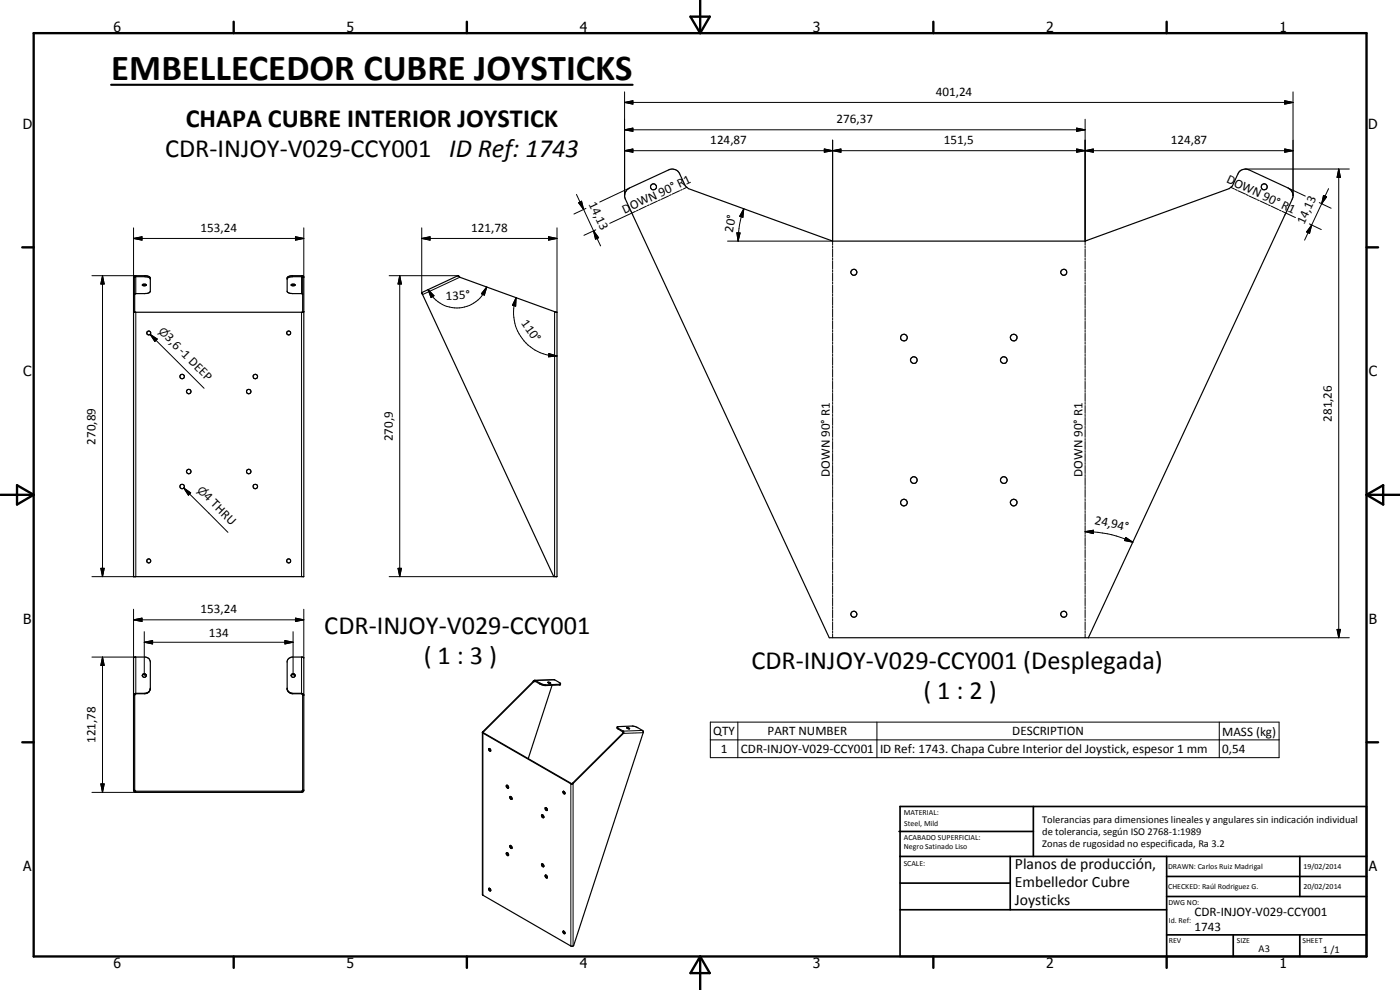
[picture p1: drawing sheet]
<svg xmlns="http://www.w3.org/2000/svg" width="420mm" height="297mm" viewBox="0 0 420 297" stroke-linecap="round" stroke-linejoin="round" font-family="sans-serif">
<g fill="none" stroke="#000" stroke-width=".35">
<path d="M188 57.1l.9-.7 11.8-5.4a2.4 2.4 0 0 1 3.3 1.2l1.7 3.6 .9 .8 43.3 15.7h75.8l43.2-15.7 1-.8 1.6-3.6a2.47 2.47 0 0 1 3.4-1.2l11.7 5.4a2.5 2.5 0 0 1 1.2 3.4l-61.2 131.5h-77.7l-61.2-131.5-.2-1.8zM40.1 83.2v89.8h51.1v-89.9l-.4-.4h-3.2l-1.2 .4-.2 .2 .1 4.3 1 .5 3.5 .2M40.1 83.2h.3M40.1 83.2l.4-.5h3.2a1.32 1.32 0 0 1 1.4 .7v4a1.44 1.44 0 0 1-1.7 .7h-2.6l-.4 .3M40.1 93.6h.1M40.2 93.6h50.9M40.4 93.5l-.3 .1M40.4 93.5l.1 .2M40.4 83.2v10.3M40.4 83.2l.3-.2h2.7a1.64 1.64 0 0 1 1.7 .7M40.8 82.7v.3M42.7 85.4a.71 .71 0 0 1 1.2 .2l-.3 .1a.58 .58 0 0 1-.9-.3z"/>
<path d="M42.8 85.3h1M86.2 83.6l1.1-.5h3.5v10.6M87.5 85.3h1M87.5 85.3l-.1 .1a.65 .65 0 0 0 1.1 0v-.1M90.5 82.7v.3M90.8 93.5h.4M90.8 83.2h.4M91.1 93.6h.1M126.6 87.8l10.9-5.1 .5 .5 29.2 10.5v79.3h-1zM40.4 208.6v28.5M40.8 208v.2M40.8 208l-.7 .6h.3"/>
<path d="M40.8 208.2l-.4 .4M42.7 202.7a.62 .62 0 0 1 .6-.4 .62 .62 0 0 1 .6 .4M44.7 207.5l-1.3 .5h-2.6M44.9 207.3l-.2 .3-.7 .5-3.2 .1M45.1 206.8l-.2 .6M45.1 206.6v-8l-.2-.7-1.2-.8-3.5 .2-.1 39.8M45.1 206.5l-.1 .6M86.2 206.9v-8.5l.2-.5 1.2-.8 3.5 .2 .1 39.9-.2 .3M86.2 206.8a1.68 1.68 0 0 0 1.6 1.4h2.7M86.3 207l.5 .6 .8 .4h2.9M87.4 202.7l.4-.4 .5 .1 .2 .3M90.5 208.2l.3 .2v28.9"/>
<path d="M90.5 208v.2M90.5 208l.7 .5M90.8 208.6h.4M144.8 219.8h.2M144.8 219.8l26.5 15.4 .7-.1M144.9 219.5l.2 .1M145 219.8l26.7 15.3M145.1 219.6l-.1 .2M160 204.5l-15.2 15.3M160 204.5l.2 .1M160.5 204.1l5.8-.2 1.5 .9 .4 .4M160.6 204.4l-.3 .1-15.2 15.1"/>
<path d="M160.6 204.4l2.5 1.3 4.9-.2 .2-.3M160.7 204.2l1.6 .9 1.3 .4 4.6-.3M160.7 204.2l-.3-.1-.4 .4M160.7 204.2l-.1 .2M164.4 204.8l.3 .1M164.4 204.7v.1M164.4 204.7l.6 .1 .3 .2-.6-.1M164.7 204.9l.1 .1M165.7 205.6l-7.2 22M185.2 218.1l5.4-.1 2.3 1.2 .2 .6-20.9 63.9-.5 .2-26.9-15.5v-48.8M185.2 218.1l.3 .4 1.6 .9M185.2 218.1l.1 .5 1.7 1"/>
<path d="M186.9 220l-15.1 15M186.9 220h.2M187 219.6l-.1 .4M187.1 219.4v.6M187.1 219.4l-.1 .2M188.1 218.4l.9 .2zM188.5 218.6l.2 .1M40.1 237.1l.2 .4M40.1 237.1h.3M40.3 237.5l.5 .2h49.7l.5-.2M40.4 237.1l.4 .3 50-.1M40.5 237.3l-.2 .2"/>
<path d="M90.8 237.3l.2 .2M90.8 237.1h.4M146.8 224.6a.45 .45 0 0 0 0 .5 .45 .45 0 0 0 .5 .2M146.8 224.6l.5 .4v.3M146.8 224.6l.1 .4 .4 .3M152.1 235.6l.2 .6 .3 .2M152.2 235.6l-.2 .1a.57 .57 0 0 0 .6 .7M152.2 235.6l.4 .4v.4M153 239.1a.46 .46 0 0 1 .6 .2 .46 .46 0 0 1-.2 .6l-.3-.3zM153.2 239v.4l.5 .4M169.1 237.4a.48 .48 0 0 0-.1 .5 .48 .48 0 0 0 .5 .3M169.1 237.4l.4 .4v.4"/>
<path d="M169.1 237.4l.1 .4 .3 .3M171.7 235.1v.1M171.8 235l.2 .1M171.8 235l-.1 .1M187.1 220l-15.1 15.1M152.1 255.8l.2 .6 .3 .3M152.2 255.8l-.2 .1v.4l.3 .4h.3M152.2 255.8l.3 .3 .1 .6M153.1 253.7a.53 .53 0 0 1 .5 .3 .53 .53 0 0 1-.2 .6 .61 .61 0 0 1-.3-.9zM153.2 253.7v.4l.5 .4M162.6 244.5a.43 .43 0 0 1 .6 .3 .43 .43 0 0 1-.3 .5l-.4-.5zM162.6 259.2a.53 .53 0 0 1 .5 .2 .53 .53 0 0 1 .1 .6 .51 .51 0 0 1-.6-.2 .51 .51 0 0 1 0-.6z"/>
<path d="M162.7 259.2l.1 .6 .4 .2M162.7 244.5l.1 .4 .4 .4M163.8 242.3v.4l.4 .4M163.8 242.3l.4 .3v.5M163.8 242.3l-.2 .1v.4l.3 .4 .3-.1M146.7 266.6h.4l.2 .7a.46 .46 0 0 1-.6-.2 .46 .46 0 0 1 0-.5zM146.8 266.5l.1 .4 .4 .3M163.6 262.6a.51 .51 0 0 1 .6 .2 .51 .51 0 0 1 0 .6l-.6-.4zM163.8 262.6l.1 .5 .3 .3M169.1 279.4a.4 .4 0 0 0 0 .5 .4 .4 0 0 0 .5 .1M169.1 279.4l.5 .6M169.1 279.4l.1 .3 .3 .3"/>
<circle cx="196.1" cy="56" r=".89"/>
<circle cx="379.4" cy="56.1" r=".9"/>
<circle cx="44.7" cy="99.9" r=".59"/>
<circle cx="86.6" cy="99.9" r=".59"/>
<circle cx="256.3" cy="81.7" r=".89"/>
<circle cx="319.2" cy="81.7" r=".9"/>
<circle cx="54.7" cy="113" r=".67"/>
<circle cx="56.6" cy="117.5" r=".66"/>
<circle cx="74.6" cy="117.5" r=".67"/>
<circle cx="76.6" cy="113" r=".67"/>
<circle cx="271.3" cy="101.3" r=".99"/>
<circle cx="274.3" cy="108" r=".99"/>
<circle cx="301.2" cy="108" r=".99"/>
<circle cx="304.3" cy="101.3" r="1"/>
<circle cx="54.7" cy="146" r=".66"/>
<circle cx="56.6" cy="141.5" r=".67"/>
<circle cx="74.6" cy="141.5" r=".67"/>
<circle cx="76.6" cy="146" r=".68"/>
<circle cx="271.3" cy="150.8" r=".99"/>
<circle cx="274.2" cy="144" r="1"/>
<circle cx="301.3" cy="144" r=".99"/>
<circle cx="304.2" cy="150.8" r=".98"/>
<circle cx="44.6" cy="168.3" r=".6"/>
<circle cx="86.6" cy="168.3" r=".59"/>
<circle cx="256.2" cy="184.3" r=".91"/>
<circle cx="319.3" cy="184.3" r=".9"/>
<circle cx="43.3" cy="202.7" r=".57"/>
<circle cx="88" cy="202.7" r=".58"/>
</g>
<g fill="none" stroke="#000" stroke-width=".3">
<path d="M187.4 38.9l2.5-.5v1zM187.4 30.7l2.5-.5v1zM187.4 27.6v31.1M187.4 38.9h138.3M187.4 30.7h200.7M323.1 38.4l2.6 .5-2.6 .5zM325.7 35.8v37.8M385.6 30.2l2.5 .5-2.5 .5zM388.1 27.6v31.1M173 58.3l2.2 4.6M187.4 45.2l2.5-.5v1zM187.4 45.2h200.7"/>
<path d="M188.9 56.4l-8.9 4.2M198.2 59.9l-.6 .3M200.6 58.8l-2.2 1M201.5 58.4l-.6 .3M204 57.2l-2.3 1.1M204.8 56.9l-.6 .2M206.2 56.2l-1.1 .5M247.4 44.7l2.5 .5-2.5 .5zM249.9 45.2l2.5-.5v1zM249.9 42v31.6M323.1 44.7l2.6 .5-2.6 .5zM325.7 45.2l2.4-.5v1z"/>
<path d="M369.3 56.2l1.2 .5M370.7 56.9l.6 .2M371.5 57.2l2.3 1.1M373.8 50.7h31.1M374 58.4l.6 .3M374.9 58.8l2.2 1M377.3 59.9l.6 .3M385.6 44.7l2.5 .5-2.5 .5zM386.6 56.4l5.1 2.4M397.2 58.6l.9 .5-1.4 2zM398.7 56.6l-2 4.5M401.8 50.7l.5 2.5h-1z"/>
<path d="M401.8 50.7v140.6M40.1 71.5l2.5-.5v1.1zM40.1 71.5h51.1M40.1 68.4v14.8M88.7 71l2.5 .5-2.5 .6zM91.2 68.4v14.8M126.6 71.5l2.5-.5v1.1zM126.6 71.5h40.6M126.6 68.4v19.4M164.6 71l2.6 .5-2.6 .6zM167.2 68.4v25.3M173.6 60.8l.9-.4 .7 2.5z"/>
<path d="M175.2 62.9l5 10.9M175.8 62.5l-3.6 1.7M178.1 69.3l1.6 2-1 .5zM178.8 69l-3.6 1.6M190.7 63.4l-7.7 3.6M191.5 63l-.5 .3M194 61.8l-2.2 1.1M194.8 61.5l-.5 .2M197.3 60.3l-2.2 1M218.3 72.3h31.6M221.1 69.8l1 .1-.6 2.4zM223.2 62.7l-.2 2.5-1-.3z"/>
<path d="M223.2 62.7l-1.3 4.7-.4 4.9M249.9 73.9v.6M249.9 74.8v2.4M249.9 77.5v.6M249.9 78.4v2.4M325.7 73.9v.6M325.7 74.8v2.4M325.7 77.5v.6M325.7 78.4v2.4M378.2 60.3l2.2 1M380.6 61.5l.6 .2M381.5 61.8l2.2 1.1"/>
<path d="M384 63l.5 .3M384.8 63.4l4 1.9M393 67.2l3.5 1.7M393.6 67.5l-.6 2.5-.9-.4zM393.6 67.5l-2.1 4.6M395.9 60.8l3.6 1.7M396.7 61.1l-3.1 6.4M27.6 82.7h13.2M30.8 82.7l.5 2.5h-1zM30.8 82.7v90.3M40.8 83v5.1M40.8 93.7v79.3h-13.2"/>
<path d="M43.4 82.7v.3M87.8 82.7v.3M90.5 83v5.1M90.5 93.7v79.3M116.8 82.7h20.6M120 82.7l.5 2.5h-1zM120 82.7v90.3M128.5 86.9l1.7 1.8-.8 .6zM138 83.2l-11.2 5.2M146.1 86.1l-.7 2.5-.9-.5zM146.1 86.1a9 9 0 0 1-3.9 4.8 9.5 9.5 0 0 1-12.4-1.9l-1.3-2.1M154.9 89.3l-.1 2.6-1-.3z"/>
<path d="M154.9 89.3a13 13 0 0 0 12.3 17.5M166.4 93.5v79.5M249.9 81.1v.6M249.9 82v2.4M249.9 84.7v.6M249.9 85.6v2.4M249.9 88.3v.6M249.9 89.2v2.4M249.9 91.9v.6M249.9 92.8v2.4M249.9 95.5v.6M249.9 96.4v2.4"/>
<path d="M249.9 99.1v.6M249.9 100v2.4M325.7 81.1v.6M325.7 82v2.4M325.7 84.7v.6M325.7 85.6v2.4M325.7 88.3v.6M325.7 89.2v2.4M325.7 91.9v.6M325.7 92.8v2.4M325.7 95.5v.6M325.7 96.4v2.4"/>
<path d="M325.7 99.1v.6M325.7 100v2.4M45.1 100.3l2.1 1.4-.7 .7zM45.1 100.3l16.1 16.2M164.7 106.1l2.5 .7-2.6 .3zM249.9 102.7v.6M249.9 103.6v2.4M249.9 106.3v.6M249.9 107.2v2.4M249.9 109.9v.6M249.9 110.8v2.4M249.9 113.5v.6"/>
<path d="M249.9 114.4v2.4M249.9 117.1v.6M249.9 118v2.4M325.7 102.7v.6M325.7 103.6v2.4M325.7 106.3v.6M325.7 107.2v2.4M325.7 109.9v.6M325.7 110.8v2.4M325.7 113.5v.6M325.7 114.4v2.4M325.7 117.1v.6"/>
<path d="M325.7 118v2.4M249.9 120.7v.6M249.9 121.7v2.3M249.9 124.3v.7M249.9 125.3v2.3M249.9 127.9v.7M249.9 128.9v2.3M249.9 131.6v.6M249.9 132.5v2.4M249.9 135.2v.6M249.9 136.1v2.4M249.9 138.8v.6"/>
<path d="M249.9 139.7v2.4M325.7 120.7v.6M325.7 121.7v2.3M325.7 124.3v.7M325.7 125.3v2.3M325.7 127.9v.7M325.7 128.9v2.3M325.7 131.6v.6M325.7 132.5v2.4M325.7 135.2v.6M325.7 136.1v2.4M325.7 138.8v.6"/>
<path d="M325.7 139.7v2.4M55.1 146.4l2.1 1.5-.7 .7zM55.1 146.4l13.3 13.3M249.9 142.4v.6M249.9 143.3v2.4M249.9 146v.6M249.9 146.9v2.4M249.9 149.6v.6M249.9 150.5v2.4M249.9 153.2v.6M249.9 154.1v2.4M249.9 156.8v.6"/>
<path d="M249.9 157.7v2.4M325.7 159.5l2.5-.4-.1 1zM325.7 142.4v.6M325.7 143.3v2.4M325.7 146v.6M325.7 146.9v2.4M325.7 149.6v.6M325.7 150.5v2.4M325.7 153.2v.6M325.7 154.1v2.4M325.7 156.8v.6M325.7 157.7v2.4"/>
<path d="M325.7 159.5a32.7 32.7 0 0 1 14.3 3.2M30.3 170.5h1l-.5 2.5zM116.8 173h49.4M119.5 170.5h1l-.5 2.5zM249.9 160.4v.6M249.9 161.3v2.4M249.9 164v.6M249.9 164.9v2.4M249.9 167.6v.6M249.9 168.5v2.4M249.9 171.2v.6M249.9 172.1v2.4"/>
<path d="M249.9 174.8v.6M249.9 175.7v2.4M249.9 178.4v.6M249.9 179.3v2.4M325.7 160.4v.6M325.7 161.3v2.4M325.7 164v.6M325.7 164.9v2.4M325.7 167.6v.6M325.7 168.5v2.4M325.7 171.2v.6M325.7 172.1v2.4"/>
<path d="M325.7 174.8v.6M325.7 175.7v2.4M325.7 178.4v.6M325.7 179.3v2.4M337.9 161.2l2.1 1.5-2.5-.5zM27.6 197.1h13.2v10.9M30.8 197.1l.5 2.5h-1zM30.8 197.1v40.6M40.1 186l2.5-.5v1zM40.1 182.8v14.6M40.1 186h51.1M43.3 192.7l2.5-.5v1z"/>
<path d="M43.3 192.7h44.7M43.3 189.5v13.2M85.5 192.2l2.5 .5-2.5 .5zM88 189.5v13.2M88.7 185.5l2.5 .5-2.5 .5zM90.5 197.1v10.9M91.2 182.8v14.6M249.9 182v.6M249.9 182.9v2.4M249.9 185.7v.5M249.9 186.6v2.4M249.9 189.3v.6"/>
<path d="M249.9 190.2v1.1M325.7 182v.6M325.7 182.9v2.4M325.7 185.7v.5M325.7 186.6v2.4M325.7 189.3v.6M325.7 190.2v1.1M326.6 191.3h78.3M401.3 188.8h1l-.5 2.5zM43.4 208v.2M87.8 208v.2M145.1 219.6l-.2 .4v48.6"/>
<path d="M160.8 204.5l-.6 .1M162.1 205l-.1 .2M163.8 205.5l-.1 .2M166.4 204l-5.7 .2M167.9 205.3l-.1 .2M185.6 218.6v.2M192.8 219.2l-5.7 .2M193 219.8l-5.9 .2M213.2 216.7h170.7v10.6h-170.7zM221.4 216.7v10.6M263.2 216.7v10.6M365.9 216.7v10.6"/>
<path d="M30.3 235.2h1l-.5 2.5zM40.8 237.4v.3h-13.2M90.5 237.4v.3M171.5 235.1l-.2 .1v48.6M172 235.1v48.7M213.2 222h170.7"/>
</g>
<g fill="#000">
<circle cx="126.6" cy="87.8" r=".18"/>
<circle cx="137.4" cy="82.7" r=".18"/>
</g>
<g fill="none" stroke="#000" stroke-width=".71">
<path d="M10.1 9.9h400v277.1h-400zM70.1 6.5v3.4M140.1 6.5v3.4M207.2 5h5.8l-2.9 4.9zM210.1 0v9.9M280.1 6.5v3.4M350.1 6.5v3.4M6.7 74.2h3.4M410.1 74.2h3.5M.1 148.5h10M5.1 145.6l5 2.9-5 2.9zM410.1 148.5h10"/>
<path d="M410.1 148.5l5-2.9v5.8zM6.7 222.7h3.4M410.1 222.7h3.5M70.1 287v3.4M140.1 287v3.4M210.1 287v10M210.1 287l2.9 5h-5.8zM280.1 287v3.4M350.1 287v3.4"/>
</g>
<g fill="none" stroke="#000" stroke-width=".51">
<path d="M269.8 249.5h40.3M270.1 242h140v45h-140zM270.1 257h140M303.2 257v16M310.1 242v15M350.1 257v30M390.1 257v12M270.1 265h33.1M270.1 273h80M350.1 269h60M350.1 263h60M350.1 280.5h60"/>
<path d="M370.1 280.5v6.5M390.1 280.5v6.5"/>
</g>
<g fill="#000">
<path d="M187.4 38.9l2.5-.5v1zM187.4 30.7l2.5-.5v1zM323.1 38.4l2.6 .5-2.6 .5zM385.6 30.2l2.5 .5-2.5 .5zM187.4 45.2l2.5-.5v1zM247.4 44.7l2.5 .5-2.5 .5zM249.9 45.2l2.5-.5v1zM323.1 44.7l2.6 .5-2.6 .5zM325.7 45.2l2.4-.5v1zM385.6 44.7l2.5 .5-2.5 .5zM397.2 58.6l.9 .5-1.4 2zM401.8 50.7l.5 2.5h-1z"/>
<path d="M40.1 71.5l2.5-.5v1.1zM88.7 71l2.5 .5-2.5 .6zM126.6 71.5l2.5-.5v1.1zM164.6 71l2.6 .5-2.6 .6zM173.6 60.8l.9-.4 .7 2.5zM178.1 69.3l1.6 2-1 .5zM221.1 69.8l1 .1-.6 2.4zM223.2 62.7l-.2 2.5-1-.3zM393.6 67.5l-.6 2.5-.9-.4zM30.8 82.7l.5 2.5h-1zM120 82.7l.5 2.5h-1zM128.5 86.9l1.7 1.8-.8 .6z"/>
<path d="M146.1 86.1l-.7 2.5-.9-.5zM154.9 89.3l-.1 2.6-1-.3zM45.1 100.3l2.1 1.4-.7 .7zM164.7 106.1l2.5 .7-2.6 .3zM55.1 146.4l2.1 1.5-.7 .7zM325.7 159.5l2.5-.4-.1 1zM30.3 170.5h1l-.5 2.5zM119.5 170.5h1l-.5 2.5zM337.9 161.2l2.1 1.5-2.5-.5zM30.8 197.1l.5 2.5h-1zM40.1 186l2.5-.5v1zM43.3 192.7l2.5-.5v1z"/>
<path d="M85.5 192.2l2.5 .5-2.5 .5zM88.7 185.5l2.5 .5-2.5 .5zM401.3 188.8h1l-.5 2.5zM30.3 235.2h1l-.5 2.5z"/>
</g>
<path d="M33.3 25.4h156.6" fill="none" stroke="#000" stroke-width=".63"/>
<text font-size="11" x="33.4" y="23.9">EMBELLECEDOR CUBRE JOYSTICKS</text>
<g font-size="7.9">
<text x="55.7" y="38.1">CHAPA CUBRE INTERIOR JOYSTICK</text>
<text x="49.6" y="47.2">CDR-INJOY-V029-CCY001 ID Ref: 1743</text>
<text x="97.3" y="190.2">CDR-INJOY-V029-CCY001</text>
<text x="127.2" y="199.2">( 1 : 3 )</text>
<text x="225.5" y="200.6">CDR-INJOY-V029-CCY001 (Desplegada)</text>
<text x="277.1" y="209.6">( 1 : 2 )</text>
</g>
<g font-size="4.7">
<text x="304.6" y="260.8">Planos de producción,</text>
<text x="304.6" y="266.2">Embelledor Cubre</text>
<text x="304.6" y="271.6">Joysticks</text>
</g>
<g font-size="4.2">
<text x="34" y="9.6">6</text>
<text x="104" y="9.6">5</text>
<text x="174" y="9.6">4</text>
<text x="244" y="9.6">3</text>
<text x="314" y="9.6">2</text>
<text x="384" y="9.6">1</text>
<text x="6.8" y="38.7">D</text>
<text x="410.6" y="38.7">D</text>
<text x="7" y="112.9">C</text>
<text x="410.8" y="112.9">C</text>
<text x="7" y="187.1">B</text>
<text x="410.8" y="187.1">B</text>
<text x="7" y="261.4">A</text>
<text x="410.8" y="261.4">A</text>
<text x="34" y="290.4">6</text>
<text x="104" y="290.4">5</text>
<text x="174" y="290.4">4</text>
<text x="244" y="290.4">3</text>
<text x="314" y="290.4">2</text>
<text x="384" y="290.4">1</text>
</g>
<g font-size="3.9">
<text x="280.8" y="28.7">401,24</text>
<text x="251.1" y="36.9">276,37</text>
<text x="213.2" y="43.1">124,87</text>
<text x="283.3" y="43.1">151,5</text>
<text x="351.4" y="43.1">124,87</text>
<text x="367.9" y="54.7" transform="rotate(25 367.9 54.7)">DOWN 90° R1</text>
<text x="176.6" y="61.2" transform="rotate(65 176.6 61.2)">14,13</text>
<text x="187.4" y="64.1" transform="rotate(-25 187.4 64.1)">DOWN 90° R1</text>
<text x="60.2" y="69.5">153,24</text>
<text x="141.4" y="69.5">121,78</text>
<text x="220" y="69.8" transform="rotate(-80 220 69.8)">20°</text>
<text x="391.4" y="67.5" transform="rotate(-65 391.4 67.5)">14,13</text>
<text x="133.8" y="90" transform="rotate(-2 133.8 90)">135°</text>
<text x="49.3" y="101.6" transform="rotate(45 49.3 101.6)">3,6 -1 DEEP</text>
<text x="156.3" y="96.9" transform="rotate(55 156.3 96.9)">110°</text>
<text x="399.7" y="126.5" transform="rotate(-90 399.7 126.5)">281,26</text>
<text x="28.7" y="133.4" transform="rotate(-90 28.7 133.4)">270,89</text>
<text x="117.9" y="132.4" transform="rotate(-90 117.9 132.4)">270,9</text>
<text x="249.1" y="143" transform="rotate(-90 249.1 143)">DOWN 90° R1</text>
<text x="324.9" y="143" transform="rotate(-90 324.9 143)">DOWN 90° R1</text>
<text x="61" y="149.3" transform="rotate(45 61 149.3)">4 THRU</text>
<text x="328.4" y="157.2" transform="rotate(12 328.4 157.2)">24,94°</text>
<text x="60.2" y="183.9">153,24</text>
<text x="62.7" y="191.1">134</text>
<text x="214.1" y="220.6">QTY</text>
<text x="230.4" y="220.6">PART NUMBER</text>
<text x="303.8" y="220.6">DESCRIPTION</text>
<text x="366.8" y="220.7">MASS (kg)</text>
<text x="28.7" y="222.9" transform="rotate(-90 28.7 222.9)">121,78</text>
<text x="216.3" y="225.9">1</text>
<text x="222.4" y="225.9">CDR-INJOY-V029-CCY001</text>
<text x="264.1" y="226">ID Ref: 1743. Chapa Cubre Interior del Joystick, espesor 1 mm</text>
<text x="366.8" y="225.9">0,54</text>
<text x="358.5" y="275">CDR-INJOY-V029-CCY001</text>
<text x="358.5" y="279.4">1743</text>
</g>
<g font-size="3.3">
<text x="47.4" y="99.6" transform="rotate(45 47.4 99.6)">n</text>
<text x="59" y="147.3" transform="rotate(45 59 147.3)">n</text>
</g>
<g font-size="3.1">
<text x="312.7" y="246.8">Tolerancias para dimensiones lineales y angulares sin indicación individual</text>
<text x="312.7" y="250.4">de tolerancia, según ISO 2768-1:1989</text>
<text x="312.7" y="254">Zonas de rugosidad no especificada, Ra 3.2</text>
<text x="377.7" y="285.6">A3</text>
<text x="397" y="285.9">1 /1</text>
</g>
<g font-size="2.4">
<text x="271.2" y="244.4">MATERIAL:</text>
<text x="271.3" y="252">ACABADO SUPERFICIAL:</text>
<text x="271.4" y="247.9">Steel, Mild</text>
<text x="271.3" y="254.6">Negro Satinado Liso</text>
<text x="271.2" y="259.7">SCALE:</text>
<text x="350.6" y="260.8">DRAWN: Carlos Ruiz Madrigal</text>
<text x="391.2" y="260.6">19/02/2014</text>
<text x="350.6" y="266.9">CHECKED: Raúl Rodriguez G.</text>
<text x="391.2" y="266.7">20/02/2014</text>
<text x="350.6" y="271.4">DWG NO:</text>
<text x="350.8" y="276.9">Id. Ref:</text>
<text x="350.8" y="282.8">REV</text>
<text x="371.2" y="282.9">SIZE</text>
<text x="390.9" y="282.9">SHEET</text>
</g>
</svg>
